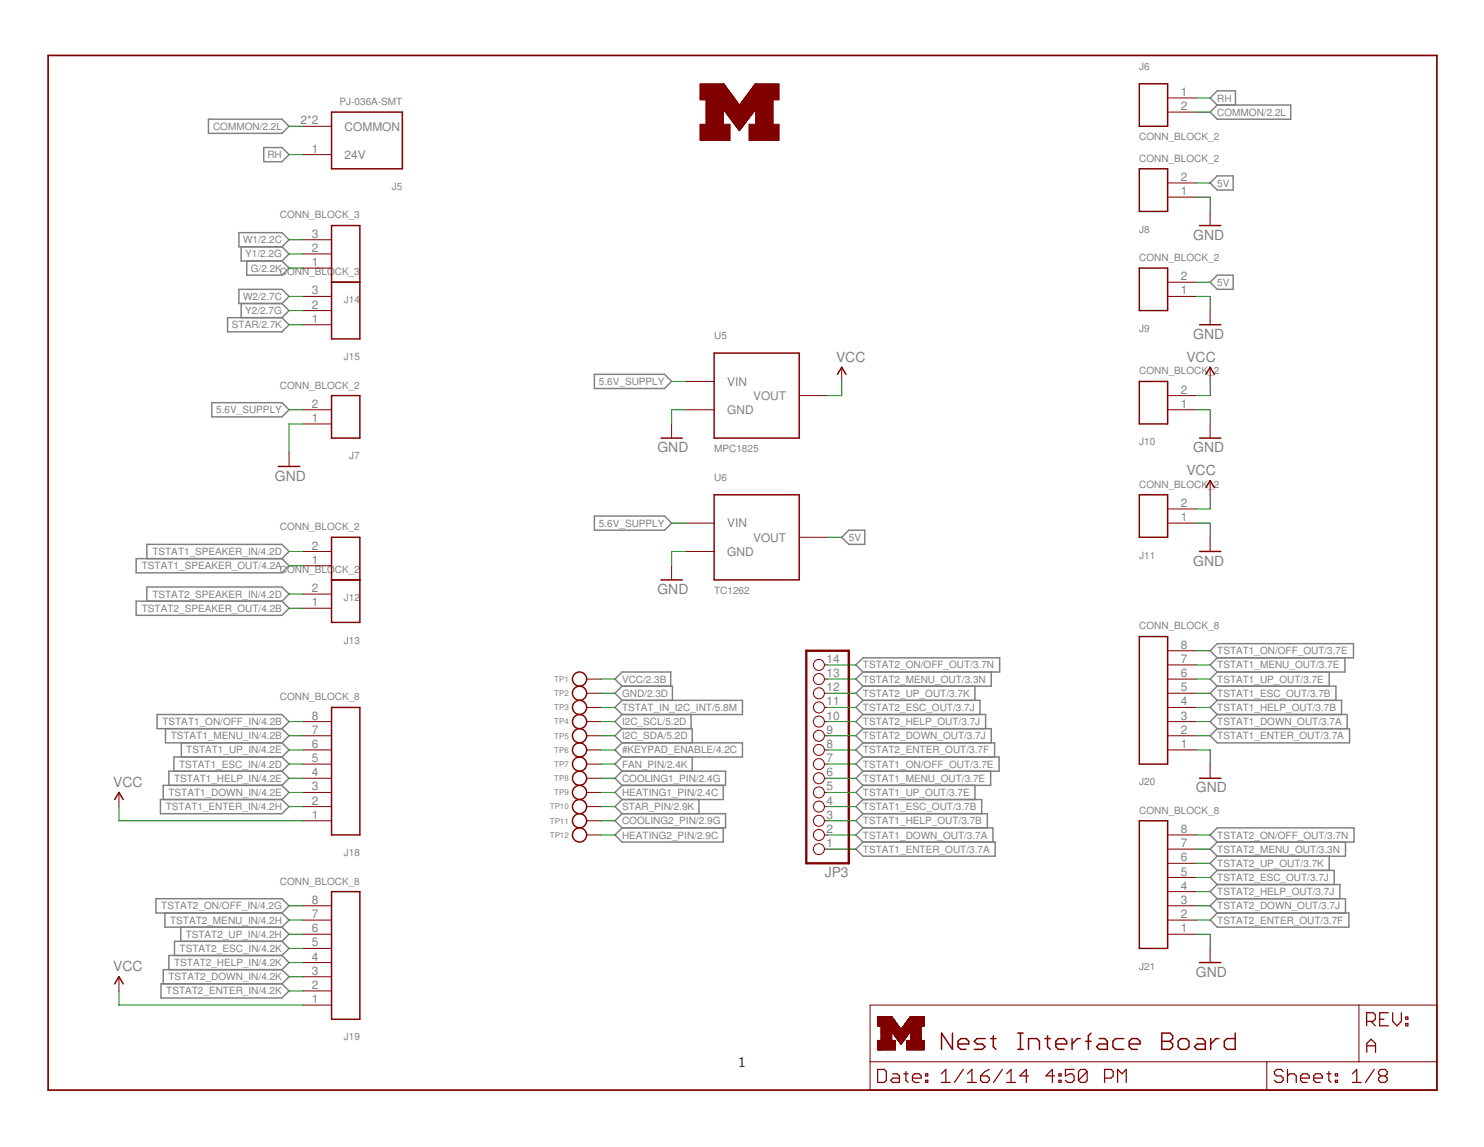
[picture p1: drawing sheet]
<svg xmlns="http://www.w3.org/2000/svg" width="279mm" height="216mm" viewBox="0 0 279 216" stroke-linecap="round" stroke-linejoin="round" font-family="sans-serif">
<g fill="none" stroke="#808080" stroke-width=".28">
<path d="M229.2 19.8l-1.4-1.4 1.4-1.3h3.4v2.7M229.2 19.8h13.8v2.6h-13.8l-1.4-1.3zM39.2 22.4h13.9l1.3 1.4-1.3 1.3h-13.9zM49.7 27.8h3.4l1.3 1.3-1.3 1.3h-3.4zM229.2 33.1h3v2.7h-3l-1.4-1.4zM42.8 59.8h10.3l1.3 1.3-1.3 1.4h-10.3zM45 43.8h8.1l1.3 1.3-1.3 1.4h-8.1zM45 54.5h8.1l1.3 1.3-1.3 1.3h-8.1zM45.4 46.5v2.6h7.7M45.4 57.1v2.7M46.5 49.1v2.7h6.6l1.3-1.3-1.3-1.4M53.1 46.5l1.3 1.3-1.3 1.3"/>
<path d="M53.1 57.1l1.3 1.4-1.3 1.3M229.2 51.8h3v2.7h-3l-1.4-1.4zM39.9 75.8h13.2l1.3 1.3-1.3 1.4h-13.2zM111.9 70.5h13.2l1.3 1.3-1.3 1.3h-13.2zM111.9 97.1h13.2l1.3 1.4-1.3 1.3h-13.2zM25.6 105.2h27.5l1.3 1.3-1.3 1.3h-27.5zM25.6 113.2h27.5l1.3 1.3-1.3 1.3h-27.5zM27.6 105.2v-2.7h25.5l1.3 1.3-1.3 1.4M27.6 113.2v-2.7h25.5l1.3 1.3-1.3 1.4M158.5 101.1l1.3-1.3h3v2.7h-3zM29.6 134.5h23.5l1.3 1.3-1.3 1.4h-23.5zM31.2 137.2v2.6h21.9"/>
<path d="M34.1 139.8v2.7M53.1 137.2l1.3 1.3-1.3 1.3M53.1 139.8l1.3 1.4-1.3 1.3M117.1 129.2l-1.3 1.3 1.3 1.3M117.1 131.8l-1.3 1.4 1.3 1.3M117.1 129.2h9.5v2.6M117.1 131.8h22.7v2.7h-22.7M117.1 129.2l-1.3-1.4 1.3-1.3h9.2v2.7M117.1 137.2h13.2v2.6M117.1 139.8h22.7v2.7h-22.7M117.1 134.5l-1.3 1.3 1.3 1.4M117.1 137.2l-1.3 1.3 1.3 1.3"/>
<path d="M117.1 139.8l-1.3 1.4 1.3 1.3M130.1 134.5v2.7M161.1 125.2l1.4-1.4h25.7v2.7h-25.7zM162.5 131.8h22v2.7M162.5 137.2h24.1v2.6M162.5 139.8h24.8v2.7M162.5 134.5h23.1v2.7M162.5 126.5l-1.4 1.3 1.4 1.4M162.5 129.2l-1.4 1.3 1.4 1.3M162.5 131.8l-1.4 1.4 1.4 1.3M162.5 134.5l-1.4 1.3 1.4 1.4M162.5 137.2l-1.4 1.3 1.4 1.3"/>
<path d="M162.5 139.8l-1.4 1.4 1.4 1.3M183.6 129.2v2.6M186.6 126.5v2.7h-24.1M227.8 138.5l1.4-1.3h24.9v2.6h-24.9zM227.8 122.5l1.4-1.3h25.6v2.6h-25.6zM229.2 129.2h22.3v2.6M229.2 131.8h23.4v2.7M229.2 131.8l-1.4 1.4 1.4 1.3M229.2 134.5h24.4v2.7M229.2 123.8l-1.4 1.4 1.4 1.3M229.2 126.5l-1.4 1.3 1.4 1.4M229.2 129.2l-1.4 1.3 1.4 1.3"/>
<path d="M229.2 134.5l-1.4 1.3 1.4 1.4M250.3 126.5v2.7M253.2 123.8v2.7h-24M30.2 150.5h22.9l1.3 1.3-1.3 1.4h-22.9zM53.1 142.5l1.3 1.3-1.3 1.4M53.1 142.5h-20.4v2.7M53.1 145.2h-21.3v2.6M53.1 147.8h-22.4v2.7M53.1 145.2l1.3 1.3-1.3 1.3M53.1 147.8l1.3 1.4-1.3 1.3M117.1 142.5l-1.3 1.3 1.3 1.4M117.1 155.8l-1.3 1.4 1.3 1.3h19.1v-2.7"/>
<path d="M117.1 153.2h19.5v2.6h-19.5M117.1 145.2h19.5v2.6h-19.5M117.1 145.2l-1.3 1.3 1.3 1.3M117.1 147.8l-1.3 1.4 1.3 1.3M117.1 150.5l-1.3 1.3 1.3 1.4M117.1 153.2l-1.3 1.3 1.3 1.3M130.3 142.5v2.7M131.6 150.5v2.7M136.2 147.8v2.7h-19.1M162.5 158.5h24.9v2.7h-24.9l-1.4-1.4zM162.5 153.2l-1.4 1.3 1.4 1.3M162.5 153.2h23.4v2.6"/>
<path d="M162.5 155.8h24.4v2.7M162.5 142.5l-1.4 1.3 1.4 1.4M162.5 142.5h25.6v2.7h-25.6M162.5 145.2l-1.4 1.3 1.4 1.3M162.5 147.8l-1.4 1.4 1.4 1.3M162.5 150.5h22.3v2.7M162.5 150.5l-1.4 1.3 1.4 1.4M162.5 155.8l-1.4 1.4 1.4 1.3M183.6 147.8v2.7M186.5 145.2v2.6h-24M229.2 155.8h25.7v2.7h-25.7l-1.4-1.3zM229.2 158.5l-1.4 1.3 1.4 1.4"/>
<path d="M253.3 158.5v2.7h-24.1M29.4 169.2h23.7l1.3 1.3-1.3 1.4h-23.7zM31.1 171.9v2.6h22M34 174.5v2.7M53.1 179.9h-21.3v2.6M53.1 171.9l1.3 1.3-1.3 1.3M53.1 174.5l1.3 1.4-1.3 1.3M53.1 177.2h-20.2v2.7M53.1 177.2l1.3 1.3-1.3 1.4M53.1 179.9l1.3 1.3-1.3 1.3M229.2 169.2h24.1v2.7M229.2 161.2l-1.4 1.3 1.4 1.3"/>
<path d="M229.2 163.8h22v2.7M229.2 163.8l-1.4 1.4 1.4 1.3M229.2 166.5h23.1v2.7M229.2 166.5l-1.4 1.3 1.4 1.4M229.2 169.2l-1.4 1.3 1.4 1.4M229.2 171.9h24.8v2.6h-24.8l-1.4-1.3zM250.3 161.2v2.6M30.3 185.2h22.8l1.3 1.3-1.3 1.4h-22.8zM53.1 182.5h-22.4v2.7M53.1 182.5l1.3 1.4-1.3 1.3"/>
</g>
<g fill="none" stroke="#800000" stroke-width=".19">
<path d="M136.2 18.4h2M136.2 19.9h6.2M136.2 19.8h6.2M136.2 19.7l6.2 .1M136.2 19.7h3M136.2 19.7h2.9M136.2 19.6h2.9M136.2 19.5h2.8M136.2 19.4l2.8 .1M136.2 19.4h2.7M136.2 19.3h2.7M136.2 19.2h2.6"/>
<path d="M136.2 19.1l2.6 .1M136.2 19.1h2.5M136.2 19h2.5M136.2 19h2.4M136.2 18.9h2.4M136.2 18.9h2.3M136.2 18.8h2.3M136.2 18.7h2.3M136.2 18.7h2.2M136.2 18.6h2.2M136.2 18.6h2.1M136.2 18.5h2.1"/>
<path d="M136.2 18.3h2M136.2 18.3h1.9M136.2 18.2h1.9M136.2 18.2h1.8M136.2 18.1h1.8M136.2 18h1.7M136.2 17.9h1.7M136.2 17.9h1.6M136.2 17.8h1.6M136.2 17.8h1.5M136.2 17.7h1.5M136.2 17.7h1.4"/>
<path d="M136.2 17.6h1.4M136.2 17.5l1.4 .1M136.2 17.5h1.3M136.2 17.4h1.3M136.2 17.4h1.2M136.2 17.3h1.2M136.2 17.2h1.1M136.2 17.1h1.1M136.2 17.1h1M136.2 17l1 .1M136.2 17h1M136.2 15.8h.1"/>
<path d="M136.2 15.8v4.8M136.2 16.9l.9 .1M136.2 16.9h.9M136.2 16.8h.9M136.2 16.8h.8M136.2 16.7l.8 .1M136.2 16.7h.7M136.2 16.6h.7M136.2 16.6h.6M136.2 16.5h.6M136.2 16.4h.6M136.2 16.4h.5"/>
<path d="M136.2 16.3h.5M136.2 16.3h.4M136.2 16.2l.4 .1M136.2 16.2h.4M136.2 16.1l.3 .1M136.2 16.1h.3M136.2 16l.3 .1M136.2 16h.2M136.2 15.9l.2 .1M136.2 15.9h.2M136.2 15.9h.1M136.3 15.8l2.9 4 3-4h.2v4.8h-6.2"/>
<path d="M139.3 19.7h3.1M139.3 19.6h3.1M139.4 19.6h3M139.4 19.5h3M139.5 19.5h2.9M139.5 19.4h2.9M139.6 19.3h2.8M139.6 19.2h2.8M139.7 19.2h2.7M139.7 19.1h2.7M139.8 19h2.6M139.9 18.9h2.5"/>
<path d="M139.9 18.8h2.5M140 18.8h2.4M140 18.7h2.4M140.1 18.7h2.3M140.1 18.6h2.3M140.2 18.5h2.2M140.2 18.4h2.2M140.3 18.4h2.1M140.3 18.3h2.1M140.4 18.3h2M140.4 18.2h2M140.5 18.1h1.9"/>
<path d="M140.5 18h1.9M140.6 18h1.8M140.6 17.9h1.8M140.7 17.8h1.7M140.8 17.8h1.6M140.8 17.7h1.6M140.8 17.6h1.6M140.9 17.6h1.5M140.9 17.5h1.5M141 17.4h1.4M141.1 17.3h1.3M141.1 17.2h1.3"/>
<path d="M141.2 17.2h1.2M141.2 17.1h1.2M141.3 17.1h1.1M141.3 17h1.1M141.4 17h1M141.4 16.9h1M141.4 16.8h1M141.5 16.8h.9M141.5 16.7h.9M141.6 16.6h.8M141.7 16.5h.7M141.7 16.4h.7"/>
<path d="M141.8 16.4h.6M141.8 16.3h.6M141.9 16.3h.5M141.9 16.2h.5M142 16.1h.4M142 16h.4M142.1 16h.3M142.1 15.9h.3M142.2 15.8h.2M219.8 18.4h5.4M57.1 29.1h5.3M57.1 23.8h5.3"/>
<path d="M136.2 20.6l3 4 3-4M136.2 20.6h6.2M136.2 20.5h6.2M136.2 20.4h6.2M136.2 20.3h6.2M136.2 20.2h6.2M136.2 20.1h6.2M136.2 20h6.2M136.3 20.7h5.9M136.3 20.7h5.8M136.4 20.8h5.7M136.4 20.9h5.6"/>
<path d="M136.5 20.9h5.5M136.5 21h5.5M136.5 21h5.4M136.6 21.1h5.3M136.6 21.2h5.2M136.6 21.1h5.2M136.7 21.2h5.1M136.7 21.3h5M136.8 21.3h4.9M136.8 21.4h4.9M136.8 21.4h4.8M136.9 21.5h4.7"/>
<path d="M136.9 21.5h4.6M137 21.7h4.5M137 21.7h4.4M137.1 21.8h4.3M137.1 21.8h4.2M137.2 21.9h4.1M137.2 21.9h4M137.2 22h4M137.3 22h3.9M137.4 22.1h3.7M137.4 22.2h3.7M137.4 22.2h3.6"/>
<path d="M137.5 22.3h3.5M137.5 22.4h3.4M137.6 22.4h3.3M137.6 22.4h3.2M137.6 22.5h3.2M137.7 22.6h3.1M137.7 22.6h3M137.8 22.7h2.9M137.8 22.8h2.8M137.9 22.8h2.7M137.9 22.9h2.6M138 23h2.4"/>
<path d="M138 23.1h2.4M138.1 23.1h2.3M138.1 23.1h2.2M138.2 23.2h2.1M138.2 23.2h2M138.2 23.3h2M138.3 23.3h1.9M138.3 23.4h1.8M138.4 23.5h1.7M138.4 23.5h1.6M138.4 23.6h1.6M138.5 23.6h1.5"/>
<path d="M138.5 23.7h1.4M138.6 23.7h1.2M138.6 23.8h1.2M138.7 23.9h1M138.7 23.9h1.1M138.7 24h1M138.8 24h.8M138.8 24.1h.8M138.9 24.1h.7M138.9 24.2h.6M139 24.3h.4M139 24.4h.4"/>
<path d="M139.1 24.4h.2M139.1 24.5h.2M139.2 24.6h.1M139.4 24.3h-.4M141.2 22.1h-3.9M141.5 21.6h-4.5M219.8 21.1h5.4M219.8 37.1h5.4M219.8 34.4h5.4M227.8 39.8v2.7M57.1 50.5h5.3M57.1 47.8h5.3"/>
<path d="M57.1 45.1h5.3M57.1 55.8h5.3M57.1 58.5h5.3M219.8 55.8h5.4M219.8 53.1h5.4M227.8 58.5v2.6M57.1 77.1h5.3M57.1 79.8h5.3M57.1 61.1h5.3M126.4 79.8v2.7M129.1 71.8h5.4M129.1 77.1h5.4"/>
<path d="M150.5 74.5h5.3M158.5 69.1v2.7M219.8 77.1h5.4M219.8 74.5h5.4M227.8 69.1v2.7M227.8 79.8v2.7M54.4 85.1v2.7M129.1 98.5h5.4M219.8 98.5h5.4M219.8 95.8h5.4M227.8 90.5v2.6M57.1 103.8h5.3"/>
<path d="M57.1 106.5h5.3M57.1 114.5h5.3M57.1 111.8h5.3M126.4 106.5v2.7M129.1 103.8h5.4M150.5 101.1h5.3M227.8 101.1v2.7M57.1 138.5h5.3M57.1 135.8h5.3M110.4 138.5h2.7M110.4 135.8h2.7M110.4 133.2h2.7"/>
<path d="M110.4 130.5h2.7M110.4 127.8h2.7M155.2 138.5h.6M155.2 135.8h.6M155.2 133.2h.6M155.2 130.5h.6M155.2 127.8h.6M155.2 125.2h.6M219.8 138.5h5.4M219.8 135.8h5.4M219.8 133.2h5.4M219.8 130.5h5.4"/>
<path d="M219.8 127.8h5.4M219.8 125.2h5.4M219.8 122.5h5.4M22.4 149.2v2.6M57.1 141.2h5.3M57.1 154.5h5.3M57.1 151.8h5.3M57.1 149.2h5.3M57.1 146.5h5.3M57.1 143.8h5.3M110.4 141.2h2.7M110.4 157.2h2.7"/>
<path d="M110.4 154.5h2.7M110.4 151.8h2.7M110.4 149.2h2.7M110.4 146.5h2.7M110.4 143.8h2.7M155.2 141.2h.6M155.2 159.8h.6M155.2 157.2h.6M155.2 154.5h.6M155.2 151.8h.6M155.2 149.2h.6M155.2 146.5h.6"/>
<path d="M155.2 143.8h.6M219.8 141.2h5.4M219.8 159.8h5.4M219.8 157.2h5.4M227.8 143.8v2.7M57.1 175.9h5.3M57.1 173.2h5.3M57.1 170.5h5.3M57.1 178.5h5.3M219.8 175.9h5.4M219.8 173.2h5.4M219.8 170.5h5.4"/>
<path d="M219.8 167.8h5.4M219.8 165.2h5.4M219.8 162.5h5.4M227.8 178.5v2.7M22.4 183.9v2.6M57.1 189.2h5.3M57.1 186.5h5.3M57.1 183.9h5.3M57.1 181.2h5.3M163.8 189.2h106.7v16h-106.7zM163.8 199.9h106.7M165.3 197.6h3.3"/>
<path d="M165.3 197.5h3.3M165.3 197.4h3.3M165.3 197.3h3.3M165.3 197.2h3.3M165.3 197.1h3.3M165.3 197h3.3M165.3 196.9h3.3M165.3 196.8h3.3M165.3 196.7h3.3M165.3 196.6h3.3M165.3 196.5h3.3M165.3 196.4h3.3"/>
<path d="M165.3 196.3h3.3M165.3 196.2h3.3M165.3 196.1h3.3M165.3 196h3.3M165.3 195.9h3.3M165.3 195.8h3.3M165.3 193.1h3.9M165.3 193.1h3.8M165.3 193h3.8M165.3 192.9l3.8 .1M165.3 192.9h3.7M165.3 192.8h3.7"/>
<path d="M165.3 192.7l3.6 .1M165.3 192.7h3.6M165.3 192.6h3.5M165.3 192.5h3.4M165.3 192.4l3.4 .1M165.3 192.4h3.4M165.3 192.4h3.3M165.3 192.3h3.3M165.3 192.2h3.2M165.3 192.1l3.2 .1M165.3 192.1h3.1M165.3 192h3.1"/>
<path d="M165.3 191.9h3M165.3 191.8l3 .1M165.3 191.8h2.9M165.3 191.7h2.9M165.3 191.7h2.8M165.3 191.6l2.8 .1M165.3 191.6h2.8M165.3 191.6h2.7M165.3 191.5h2.7M165.3 191.4h2.6M165.3 191.3h2.6M165.3 197.7h.7"/>
<path d="M165.9 195.8h2M165.9 195.7h2M165.9 195.6h2M165.9 195.5h2M165.9 195.4h2M165.9 195.3h2M165.9 195.2h2M165.9 195.1h2M165.9 195h2M165.9 194.9h2M165.9 194.8h2M165.9 194.7h2"/>
<path d="M165.9 194.6h2M165.9 194.5h2M165.9 194.4h2M165.9 194.3h2M165.9 194.2h2M165.9 194.2h5.5M165.9 194.1h7.5M165.9 194h7.5M165.9 193.9h7.5M165.9 193.8h7.5M165.9 193.7h3.7M165.9 193.6h3.6"/>
<path d="M165.9 193.5l3.6 .1M165.9 193.5h3.5M165.9 193.4l3.5 .1M165.9 193.4h3.5M165.9 193.3l3.4 .1M165.9 193.3h3.4M165.9 193.2h3.3M168 194.3h3.3M168 194.4h3.2M168.1 194.4h3.1M168.1 194.5h3.1M168.1 194.5h3"/>
<path d="M168.2 194.6h2.9M168.3 194.7h2.7M168.3 194.8h2.7M168.4 194.9h2.5M168.5 194.9h2.3M168.5 195h2.3M168.6 195.1h2.1M168.6 195.9l-3.3 .1M168.6 195.2h2M168.7 195.2h1.9M168.7 195.3h1.9M168.7 195.3h1.8"/>
<path d="M168.8 195.4h1.7M168.8 195.5h1.6M168.9 195.5h1.5M168.9 195.6h1.5M168.9 195.6h1.4M169 195.6h1.3M169 195.7h1.3M169.1 195.8h1.1M169.1 195.9h1M169.2 195.9h.9M169.2 196h.8M169.3 196.1h.7"/>
<path d="M169.3 196.1h.6M169.4 196.2h.5M169.4 196.3h.5M169.5 196.3h.3M169.5 196.4h.3M169.5 196.4h.2M169.6 196.5h.1M169.7 193.7h3.7M169.8 196.4h-.3M169.8 193.6h3.6M169.8 193.5h3.6M169.9 193.5h3.5"/>
<path d="M169.9 193.4h3.5M170 193.3h3.4M170.1 196h-.9M170.1 193.2h3.3M170.2 193.1h3.8M170.2 193h3.8M170.2 195.7l-1.1 .1M170.3 192.9h3.7M170.3 192.8h3.7M170.4 192.7h3.6M170.5 192.7h3.5M170.5 195.4h-1.7"/>
<path d="M170.5 192.6h3.5M170.6 192.5h3.4M170.6 192.4h3.4M170.7 192.4h3.3M170.7 192.3h3.3M170.7 197.6h3.3M170.7 197.5h3.3M170.7 197.4h3.3M170.7 197.3h3.3M170.7 197.2h3.3M170.7 197.1h3.3M170.7 197h3.3"/>
<path d="M170.7 196.9h3.3M170.7 196.8h3.3M170.7 196.7h3.3M170.7 196.6h3.3M170.7 196.5h3.3M170.7 196.4h3.3M170.7 196.3h3.3M170.7 196.2h3.3M170.7 196.1h3.3M170.7 196h3.3M170.7 195.9h3.3M170.8 192.2h3.2"/>
<path d="M170.8 195h-2.3M170.9 192.1h3.1M170.9 192h3.1M170.9 194.8h-2.5M171 191.9h3M171 191.8h3M171.1 191.8h2.9M171.1 191.7h2.9M171.2 191.7h2.8M171.2 191.6h2.8M171.3 191.5h2.7M171.3 194.2l-3.3 .1"/>
<path d="M171.3 194.2v.1M171.3 191.4h2.7M171.4 195.8h.1M171.4 191.4h2.6M171.4 191.3h2.6M171.4 195.8h2M171.4 195.7h2M171.4 195.6h2M171.4 195.5h2M171.4 195.4h2M171.4 195.3h2M171.4 195.2h2"/>
<path d="M171.4 195.1h2M171.4 195h2M171.4 194.9h2M171.4 194.8h2M171.4 194.7h2M171.4 194.6h2M171.4 194.5h2M171.4 194.4h2M171.4 194.3h2M171.4 194.2h2M173.4 194.1h-7.5M173.4 193.1h.1"/>
<path d="M174 193.1h-3.9M238.5 199.9v5.3M255.9 189.2v10.7"/>
<circle cx="154.2" cy="127.8" r="1.04"/>
<circle cx="154.2" cy="138.5" r="1.04"/>
<circle cx="154.2" cy="135.8" r="1.04"/>
<circle cx="154.2" cy="133.2" r="1.04"/>
<circle cx="154.2" cy="130.5" r="1.04"/>
<circle cx="154.2" cy="125.2" r="1.04"/>
<circle cx="154.2" cy="141.2" r="1.04"/>
<circle cx="154.2" cy="159.8" r="1.04"/>
<circle cx="154.2" cy="149.2" r="1.04"/>
<circle cx="154.2" cy="151.8" r="1.04"/>
<circle cx="154.2" cy="146.5" r="1.04"/>
<circle cx="154.2" cy="154.5" r="1.04"/>
<circle cx="154.2" cy="143.8" r="1.04"/>
<circle cx="154.2" cy="157.2" r="1.04"/>
</g>
<g fill="none" stroke="#800000" stroke-width=".28">
<path d="M214.5 15.8h5.3v8h-5.3zM62.4 21.1h13.4v10.7h-13.4zM214.5 31.8h5.3v8h-5.3zM62.4 42.5h5.4v21.3h-5.4zM62.4 53.1h5.4M214.5 50.5h5.3v8h-5.3zM225.8 42.5h4M62.4 74.5h5.4v8h-5.4zM134.5 66.5h16v16h-16zM157.7 70.5l.8-1.4 .8 1.4M214.5 71.8h5.3v8h-5.3zM225.8 61.1h4"/>
<path d="M227 70.5l.8-1.4 .8 1.4M52.4 87.8h4M124.5 82.5h4M134.5 93.1h16v16.1h-16zM214.5 93.1h5.3v8h-5.3zM225.8 82.5h4M227 91.8l.8-1.3 .8 1.3M62.4 101.1h5.4v16.1h-5.4zM62.4 109.2h5.4M124.5 109.2h4M214.5 119.8h5.3v24h-5.3zM225.8 103.8h4"/>
<path d="M62.4 133.2h5.4v24h-5.4zM21.6 150.5l.8-1.3 .8 1.3M214.5 154.5h5.3v24h-5.3zM225.8 146.5h4M62.4 167.8h5.4v24.1h-5.4zM21.6 185.2l.8-1.3 .8 1.3M179.3 194.5v3l-2-3v3M180.4 196.5h2v-.5l-.5-.5h-1l-.5 .5v1l.5 .5h1M185.5 195.5h-1.6l-.5 .5 .5 .5h1.1l.5 .5-.5 .5h-1.6M186.5 195.5h1M187 195v2l.5 .5M191.6 197.5h1"/>
<path d="M191.6 194.5h1M192.1 194.5v3M193.7 197.5v-2h1.5l.5 .5v1.5M196.7 195.5h1.1M197.2 195v2l.6 .5M198.8 196.5h2v-.5l-.5-.5h-1l-.5 .5v1l.5 .5h1M201.8 195.5v2M203.4 195.5h-.5l-1.1 1M204.4 196h1M205.4 194.5l-.5 .5v2.5M207 195.5h1l.5 .5v1.5h-1.5l-.5-.5 .5-.5h1.5M211.6 195.5h-1.6l-.5 .5v1l.5 .5h1.6"/>
<path d="M212.6 196.5h2.1v-.5l-.6-.5h-1l-.5 .5v1l.5 .5h1M218.7 194.5h1.6l.5 .5v.5l-.5 .5 .5 .5v.5l-.5 .5h-1.6zM218.7 196h1.6M221.8 196l.5-.5h1.1l.5 .5v1l-.5 .5h-1.1l-.5-.5zM225.4 195.5h1l.5 .5v1.5h-1.5l-.5-.5 .5-.5h1.5M225.8 181.2h4M227.9 195.5v2M229.5 195.5h-.5l-1.1 1M232.6 194.5v3h-1.6l-.5-.5v-1l.5-.5h1.6"/>
<circle cx="109.1" cy="133.2" r="1.33"/>
<circle cx="109.1" cy="135.8" r="1.33"/>
<circle cx="109.1" cy="130.5" r="1.33"/>
<circle cx="109.1" cy="127.8" r="1.33"/>
<circle cx="109.1" cy="138.5" r="1.33"/>
<circle cx="109.1" cy="146.5" r="1.33"/>
<circle cx="109.1" cy="141.2" r="1.33"/>
<circle cx="109.1" cy="143.8" r="1.33"/>
<circle cx="109.1" cy="154.5" r="1.33"/>
<circle cx="109.1" cy="151.8" r="1.33"/>
<circle cx="109.1" cy="157.2" r="1.33"/>
<circle cx="109.1" cy="149.2" r="1.33"/>
</g>
<path d="M9.1 10.4h261.4v194.8h-261.4z" fill="none" stroke="#800000" stroke-width=".32"/>
<g fill="none" stroke="#800000" stroke-width=".23">
<path d="M257.3 192.3h1.2l.4-.4v-.9l-.4-.4h-1.2v2.5M257.3 198.1v-1.7l.8-.8 .9 .8v1.7M257.3 196.8h1.7M258.1 192.3l.8 .8M259.8 191.9h.8M261.4 190.6h-1.6v2.5h1.6M262.2 190.6v1.7l.8 .8 .8-.8v-1.7M264.7 192.7h.4v.4h-.4zM264.7 191.4h.4v.5h-.4zM165.2 201.3h1.3l.4 .4v1.6l-.4 .5h-1.3zM168.1 202.1h.8l.4 .4v1.3h-1.2l-.4-.5 .4-.4h1.2M170.2 202.1h.8"/>
<path d="M170.6 201.7v1.6l.4 .5M171.8 202.9h1.6v-.4l-.4-.4h-.8l-.4 .4v.8l.4 .5h.8M174.3 203.3h.4v.5h-.4zM174.3 202.1h.4v.4h-.4zM177.2 203.8h1.7M177.2 202.1l.9-.8v2.5M181.4 201.3l-1.7 2.5M182.2 203.8h1.6M182.2 202.1l.8-.8v2.5M184.6 202.5h1.2l.5 .4v.4l-.5 .5h-.8l-.4-.5zM186.3 201.3l-.9 .4-.8 .8M188.7 201.3l-1.6 2.5"/>
<path d="M189.5 203.8h1.7M189.5 202.1l.9-.8v2.5M193.6 202.5h-1.6l1.2-1.2v2.5M198.5 202.5h-1.6l1.2-1.2v2.5M199.4 203.3h.4v.5h-.4zM199.4 202.1h.4v.4h-.4zM202.2 201.3h-1.6v1.2l.8-.4h.4l.4 .4v.8l-.4 .5h-.8l-.4-.5M204.7 201.7v1.6l-.4 .5h-.8l-.4-.5M204.7 201.7l-.4-.4h-.8l-.4 .4v1.6M204.7 201.7l-1.6 1.6M208 202.9h1.2l.4-.4v-.8l-.4-.4h-1.2v2.5M210.4 203.8v-2.5l.8 .8 .8-.8v2.5"/>
<path d="M241.6 201.7l-.4-.4h-.8l-.5 .4v.4l.5 .4h.8l.4 .4v.4l-.4 .5h-.8l-.5-.5M242.4 202.5l.4-.4h.8l.5 .4v1.3M242.4 201.3v2.5M244.9 202.9h1.6v-.4l-.4-.4h-.8l-.4 .4v.8l.4 .5h.8M247.3 202.9h1.7v-.4l-.4-.4h-.9l-.4 .4v.8l.4 .5h.9M249.8 202.1h.8M250.2 201.7v1.6l.4 .5M251.4 203.3h.4v.5h-.4zM251.4 202.1h.4v.4h-.4zM254.6 203.8h1.7M254.6 202.1l.8-.8v2.5M258.7 201.3l-1.6 2.5"/>
<path d="M259.9 202.5l-.4 .4v.4l.4 .5h.9l.4-.5v-.4l-.4-.4M259.9 202.5l-.4-.4v-.4l.4-.4h.9l.4 .4v.4l-.4 .4M259.9 202.5h.9"/>
</g>
<g fill="#800000" stroke="#800000" stroke-width=".19">
<path d="M131.8 15.8h4.5v3h-4.5z"/>
<path d="M132.9 18.8h3.3v4.6h-3.3z"/>
<path d="M131.8 23.4h5.7v3h-5.7z"/>
<path d="M141 23.4h5.7v3h-5.7z"/>
<path d="M142.3 18.8h3.3v4.6h-3.3z"/>
<path d="M142.2 15.8h4.5v3h-4.5z"/>
</g>
<path d="M151.8 122.5h8v40h-8z" fill="none" stroke="#800000" stroke-width=".44"/>
<g fill="none" stroke="#008000" stroke-width=".19">
<path d="M225.2 18.4h2.6M54.4 29.1h2.7M54.4 23.8h2.7M225.2 21.1h2.6M225.2 37.1h2.6v2.7M225.2 34.4h2.6M54.4 45.1h2.7M54.4 47.8h2.7M54.4 50.5h2.7M54.4 55.8h2.7M54.4 58.5h2.7M225.2 55.8h2.6v2.7"/>
<path d="M225.2 53.1h2.6M54.4 77.1h2.7M54.4 61.1h2.7M57.1 79.8h-2.7v5.3M126.4 71.8h2.7M129.1 77.1h-2.7v2.7M158.5 71.8v2.7h-2.7M225.2 77.1h2.6v2.7M227.8 71.8v2.7h-2.6M126.4 98.5h2.7M225.2 98.5h2.6v2.6M227.8 93.1v2.7h-2.6"/>
<path d="M54.4 103.8h2.7M54.4 106.5h2.7M54.4 111.8h2.7M54.4 114.5h2.7M129.1 103.8h-2.7v2.7M155.8 101.1h2.7M54.4 138.5h2.7M54.4 135.8h2.7M113.1 130.5h2.7M113.1 127.8h2.7M113.1 138.5h2.7M113.1 133.2h2.7"/>
<path d="M113.1 135.8h2.7M155.8 130.5h5.3M155.8 127.8h5.3M155.8 138.5h5.3M155.8 133.2h5.3M155.8 125.2h5.3M155.8 135.8h5.3M225.2 130.5h2.6M225.2 127.8h2.6M225.2 138.5h2.6M225.2 133.2h2.6M225.2 122.5h2.6"/>
<path d="M225.2 125.2h2.6M225.2 135.8h2.6M22.4 151.8v2.7h34.7M54.4 141.2h2.7M54.4 143.8h2.7M54.4 146.5h2.7M54.4 149.2h2.7M54.4 151.8h2.7M113.1 141.2h2.7M113.1 154.5h2.7M113.1 143.8h2.7M113.1 146.5h2.7"/>
<path d="M113.1 149.2h2.7M113.1 151.8h2.7M113.1 157.2h2.7M155.8 141.2h5.3M155.8 154.5h5.3M155.8 159.8h5.3M155.8 143.8h5.3M155.8 146.5h5.3M155.8 149.2h5.3M155.8 151.8h5.3M155.8 157.2h5.3M225.2 141.2h2.6v2.6"/>
<path d="M225.2 159.8h2.6M225.2 157.2h2.6M54.4 175.9h2.7M54.4 170.5h2.7M54.4 173.2h2.7M54.4 178.5h2.7M225.2 175.9h2.6v2.6M225.2 162.5h2.6M225.2 165.2h2.6M225.2 167.8h2.6M225.2 170.5h2.6M225.2 173.2h2.6"/>
<path d="M22.4 186.5v2.7h34.7M54.4 181.2h2.7M54.4 183.9h2.7M54.4 186.5h2.7"/>
</g>
<text font-size="2.7" x="139" y="200.9">1</text>
<g font-size="2.6" fill="#808080">
<text x="224.7" y="45.1">GND</text>
<text x="224.7" y="63.8">GND</text>
<text x="157.4" y="68.1">VCC</text>
<text x="223.4" y="68.1">VCC</text>
<text x="123.8" y="85.1">GND</text>
<text x="223.4" y="89.4">VCC</text>
<text x="224.7" y="85.1">GND</text>
<text x="51.7" y="90.5">GND</text>
<text x="224.7" y="106.5">GND</text>
<text x="123.8" y="111.8">GND</text>
<text x="21.3" y="148.1">VCC</text>
<text x="225.2" y="149.2">GND</text>
<text x="155.3" y="165">JP3</text>
<text x="21.3" y="182.8">VCC</text>
<text x="225.2" y="183.8">GND</text>
</g>
<g font-size="2.2" fill="#808080">
<text x="56.6" y="23.4">2*2</text>
<text x="222.3" y="18.1">1</text>
<text x="222.3" y="20.7">2</text>
<text x="58.7" y="28.7">1</text>
<text x="64.9" y="29.9">24V</text>
<text x="64.9" y="24.6">COMMON</text>
<text x="222.3" y="34.1">2</text>
<text x="222.3" y="36.7">1</text>
<text x="58.7" y="47.4">2</text>
<text x="58.7" y="44.7">3</text>
<text x="58.7" y="50.1">1</text>
<text x="222.3" y="52.7">2</text>
<text x="58.7" y="58.1">2</text>
<text x="58.7" y="55.4">3</text>
<text x="222.3" y="55.4">1</text>
<text x="58.7" y="60.8">1</text>
<text x="58.7" y="76.8">2</text>
<text x="136.9" y="72.6">VIN</text>
<text x="136.9" y="77.9">GND</text>
<text x="141.8" y="75.3">VOUT</text>
<text x="222.3" y="76.8">1</text>
<text x="222.3" y="74.1">2</text>
<text x="58.7" y="79.4">1</text>
<text x="222.3" y="95.4">2</text>
<text x="136.9" y="99.3">VIN</text>
<text x="141.8" y="102">VOUT</text>
<text x="222.3" y="98.1">1</text>
<text x="58.7" y="106.1">1</text>
<text x="58.7" y="103.4">2</text>
<text x="136.9" y="104.6">GND</text>
<text x="58.7" y="111.4">2</text>
<text x="58.7" y="114.1">1</text>
<text x="155.6" y="124.8">14</text>
<text x="222.3" y="124.8">7</text>
<text x="222.3" y="122.1">8</text>
<text x="155.6" y="130.1">12</text>
<text x="155.6" y="127.4">13</text>
<text x="222.3" y="130.1">5</text>
<text x="222.3" y="127.4">6</text>
<text x="58.7" y="135.5">8</text>
<text x="155.6" y="135.5">10</text>
<text x="155.6" y="132.8">11</text>
<text x="222.3" y="135.5">3</text>
<text x="222.3" y="132.8">4</text>
<text x="58.7" y="143.5">5</text>
<text x="58.7" y="140.8">6</text>
<text x="58.7" y="138.1">7</text>
<text x="155.6" y="143.5">7</text>
<text x="155.6" y="140.8">8</text>
<text x="155.6" y="138.1">9</text>
<text x="222.3" y="140.8">1</text>
<text x="222.3" y="138.1">2</text>
<text x="58.7" y="148.8">3</text>
<text x="58.7" y="146.1">4</text>
<text x="155.6" y="148.8">5</text>
<text x="155.6" y="146.1">6</text>
<text x="58.7" y="154.1">1</text>
<text x="58.7" y="151.5">2</text>
<text x="155.6" y="154.1">3</text>
<text x="155.6" y="151.5">4</text>
<text x="155.6" y="159.5">1</text>
<text x="155.6" y="156.8">2</text>
<text x="222.3" y="159.5">7</text>
<text x="222.3" y="156.8">8</text>
<text x="222.3" y="167.5">4</text>
<text x="222.3" y="164.8">5</text>
<text x="222.3" y="162.1">6</text>
<text x="58.7" y="172.8">7</text>
<text x="58.7" y="170.1">8</text>
<text x="222.3" y="172.8">2</text>
<text x="222.3" y="170.1">3</text>
<text x="58.7" y="178.1">5</text>
<text x="58.7" y="175.5">6</text>
<text x="222.3" y="175.5">1</text>
<text x="58.7" y="183.5">3</text>
<text x="58.7" y="180.8">4</text>
<text x="58.7" y="188.8">1</text>
<text x="58.7" y="186.1">2</text>
</g>
<g font-size="1.9" fill="#808080">
<text x="214.5" y="13.1">J6</text>
<text x="63.9" y="19.8">PJ-036A-SMT</text>
<text x="229.2" y="19.1">RH</text>
<text x="229.2" y="21.8">COMMON/2.2L</text>
<text x="40.1" y="24.4">COMMON/2.2L</text>
<text x="50.4" y="29.8">RH</text>
<text x="214.5" y="26.4">CONN_BLOCK_2</text>
<text x="73.8" y="35.8">J5</text>
<text x="214.5" y="30.4">CONN_BLOCK_2</text>
<text x="229.2" y="35.1">5V</text>
<text x="52.7" y="41.1">CONN_BLOCK_3</text>
<text x="45.8" y="45.8">W1/2.2C</text>
<text x="214.5" y="43.8">J8</text>
<text x="46.2" y="48.5">Y1/2.2G</text>
<text x="47.2" y="51.1">G/2.2K</text>
<text x="52.7" y="51.8">CONN_BLOCK_3</text>
<text x="214.5" y="49.1">CONN_BLOCK_2</text>
<text x="229.2" y="53.8">5V</text>
<text x="45.8" y="56.5">W2/2.7C</text>
<text x="46.2" y="59.1">Y2/2.7G</text>
<text x="64.7" y="57.1">J14</text>
<text x="43.7" y="61.8">STAR/2.7K</text>
<text x="134.5" y="63.8">U5</text>
<text x="214.5" y="62.5">J9</text>
<text x="64.7" y="67.8">J15</text>
<text x="214.5" y="70.5">CONN_BLOCK_2</text>
<text x="40.7" y="77.8">5.6V_SUPPLY</text>
<text x="52.7" y="73.1">CONN_BLOCK_2</text>
<text x="112.8" y="72.5">5.6V_SUPPLY</text>
<text x="214.5" y="83.8">J10</text>
<text x="65.8" y="86.5">J7</text>
<text x="134.5" y="85.1">MPC1825</text>
<text x="134.5" y="90.5">U6</text>
<text x="214.5" y="91.8">CONN_BLOCK_2</text>
<text x="52.7" y="99.8">CONN_BLOCK_2</text>
<text x="112.8" y="99.1">5.6V_SUPPLY</text>
<text x="159.8" y="101.8">5V</text>
<text x="26.7" y="107.1">TSTAT1_SPEAKER_OUT/4.2A</text>
<text x="28.7" y="104.5">TSTAT1_SPEAKER_IN/4.2D</text>
<text x="52.7" y="107.8">CONN_BLOCK_2</text>
<text x="214.5" y="105.1">J11</text>
<text x="28.7" y="112.5">TSTAT2_SPEAKER_IN/4.2D</text>
<text x="64.7" y="113.1">J12</text>
<text x="134.5" y="111.8">TC1262</text>
<text x="26.7" y="115.1">TSTAT2_SPEAKER_OUT/4.2B</text>
<text x="214.5" y="118.5">CONN_BLOCK_8</text>
<text x="64.7" y="121.2">J13</text>
<text x="162.5" y="125.8">TSTAT2_ON/OFF_OUT/3.7N</text>
<text x="229.2" y="123.2">TSTAT1_ON/OFF_OUT/3.7E</text>
<text x="229.2" y="125.8">TSTAT1_MENU_OUT/3.7E</text>
<text x="52.7" y="131.8">CONN_BLOCK_8</text>
<text x="117.1" y="131.2">GND/2.3D</text>
<text x="117.1" y="128.5">VCC/2.3B</text>
<text x="162.5" y="128.5">TSTAT2_MENU_OUT/3.3N</text>
<text x="162.5" y="131.2">TSTAT2_UP_OUT/3.7K</text>
<text x="229.2" y="128.5">TSTAT1_UP_OUT/3.7E</text>
<text x="229.2" y="131.2">TSTAT1_ESC_OUT/3.7B</text>
<text x="30.6" y="136.5">TSTAT1_ON/OFF_IN/4.2B</text>
<text x="117.1" y="133.8">TSTAT_IN_I2C_INT/5.8M</text>
<text x="117.1" y="136.5">I2C_SCL/5.2D</text>
<text x="162.5" y="133.8">TSTAT2_ESC_OUT/3.7J</text>
<text x="162.5" y="136.5">TSTAT2_HELP_OUT/3.7J</text>
<text x="229.2" y="133.8">TSTAT1_HELP_OUT/3.7B</text>
<text x="229.2" y="136.5">TSTAT1_DOWN_OUT/3.7A</text>
<text x="32.1" y="139.2">TSTAT1_MENU_IN/4.2B</text>
<text x="35.1" y="141.8">TSTAT1_UP_IN/4.2E</text>
<text x="117.1" y="139.2">I2C_SDA/5.2D</text>
<text x="117.1" y="141.8">#KEYPAD_ENABLE/4.2C</text>
<text x="162.5" y="139.2">TSTAT2_DOWN_OUT/3.7J</text>
<text x="162.5" y="141.8">TSTAT2_ENTER_OUT/3.7F</text>
<text x="229.2" y="139.2">TSTAT1_ENTER_OUT/3.7A</text>
<text x="31.7" y="149.8">TSTAT1_DOWN_IN/4.2E</text>
<text x="32.8" y="147.2">TSTAT1_HELP_IN/4.2E</text>
<text x="33.7" y="144.5">TSTAT1_ESC_IN/4.2D</text>
<text x="117.1" y="144.5">FAN_PIN/2.4K</text>
<text x="117.1" y="147.2">COOLING1_PIN/2.4G</text>
<text x="117.1" y="149.8">HEATING1_PIN/2.4C</text>
<text x="162.5" y="144.5">TSTAT1_ON/OFF_OUT/3.7E</text>
<text x="162.5" y="147.2">TSTAT1_MENU_OUT/3.7E</text>
<text x="162.5" y="149.8">TSTAT1_UP_OUT/3.7E</text>
<text x="214.5" y="147.8">J20</text>
<text x="31.2" y="152.5">TSTAT1_ENTER_IN/4.2H</text>
<text x="117.1" y="152.5">STAR_PIN/2.9K</text>
<text x="117.1" y="155.2">COOLING2_PIN/2.9G</text>
<text x="162.5" y="155.2">TSTAT1_HELP_OUT/3.7B</text>
<text x="162.5" y="152.5">TSTAT1_ESC_OUT/3.7B</text>
<text x="214.5" y="153.2">CONN_BLOCK_8</text>
<text x="64.7" y="161.2">J18</text>
<text x="117.1" y="157.8">HEATING2_PIN/2.9C</text>
<text x="162.5" y="160.5">TSTAT1_ENTER_OUT/3.7A</text>
<text x="162.5" y="157.8">TSTAT1_DOWN_OUT/3.7A</text>
<text x="229.2" y="157.8">TSTAT2_ON/OFF_OUT/3.7N</text>
<text x="229.2" y="160.5">TSTAT2_MENU_OUT/3.3N</text>
<text x="52.7" y="166.5">CONN_BLOCK_8</text>
<text x="229.2" y="163.2">TSTAT2_UP_OUT/3.7K</text>
<text x="229.2" y="165.8">TSTAT2_ESC_OUT/3.7J</text>
<text x="30.4" y="171.2">TSTAT2_ON/OFF_IN/4.2G</text>
<text x="32" y="173.8">TSTAT2_MENU_IN/4.2H</text>
<text x="229.2" y="168.5">TSTAT2_HELP_OUT/3.7J</text>
<text x="229.2" y="171.2">TSTAT2_DOWN_OUT/3.7J</text>
<text x="229.2" y="173.8">TSTAT2_ENTER_OUT/3.7F</text>
<text x="33.8" y="179.2">TSTAT2_ESC_IN/4.2K</text>
<text x="35" y="176.5">TSTAT2_UP_IN/4.2H</text>
<text x="31.7" y="184.5">TSTAT2_DOWN_IN/4.2K</text>
<text x="32.8" y="181.8">TSTAT2_HELP_IN/4.2K</text>
<text x="214.5" y="182.5">J21</text>
<text x="31.3" y="187.2">TSTAT2_ENTER_IN/4.2K</text>
<text x="64.7" y="195.9">J19</text>
</g>
<g font-size="1.5" fill="#808080">
<text x="104.4" y="128.4">TP1</text>
<text x="104.4" y="131">TP2</text>
<text x="104.4" y="133.7">TP3</text>
<text x="104.4" y="136.4">TP4</text>
<text x="104.4" y="139">TP5</text>
<text x="104.4" y="141.7">TP6</text>
<text x="104.4" y="144.4">TP7</text>
<text x="104.4" y="147">TP8</text>
<text x="104.4" y="149.7">TP9</text>
<text x="103.5" y="152.4">TP10</text>
<text x="103.5" y="155">TP11</text>
<text x="103.5" y="157.7">TP12</text>
</g>
</svg>
